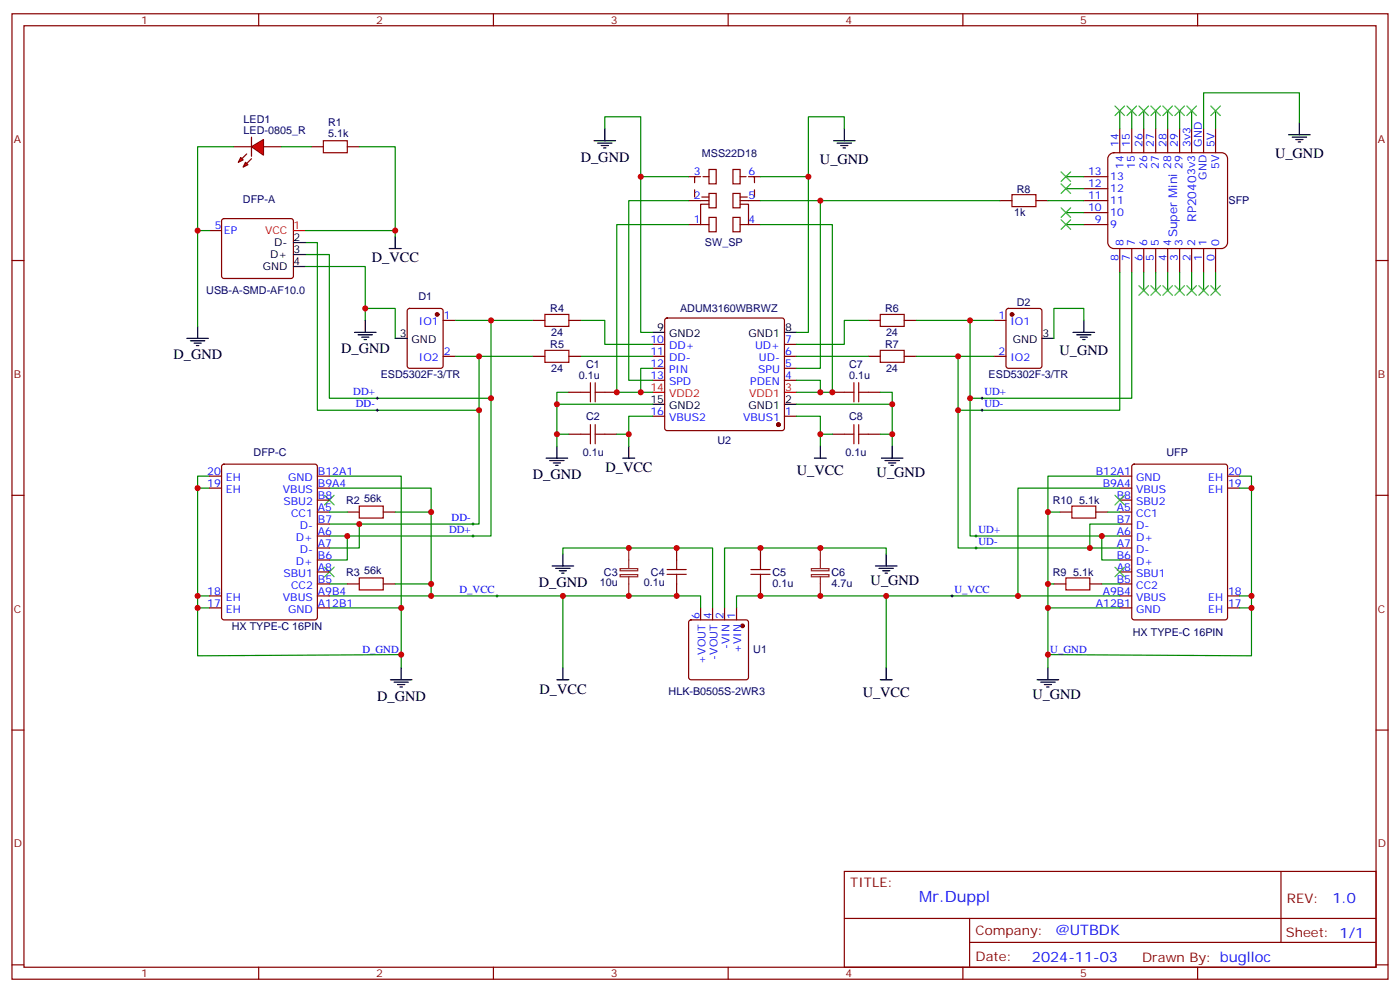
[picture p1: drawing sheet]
<svg xmlns="http://www.w3.org/2000/svg" width="412mm" height="292mm" viewBox="0 0 412 292" stroke-linecap="round" stroke-linejoin="round" font-family="sans-serif">
<g fill="none" stroke="#870000" stroke-width=".35">
<path d="M3.5 4.1h405.4v284.3h-405.4zM7.1 7.6h398.2v277.3h-398.2zM76.2 4.1v3.5M145.3 4.1v3.5M214.5 4.1v3.5M283.6 4.1v3.5M352.8 4.1v3.5M329.8 37.9v7.1M333.4 37.9v7.1M336.9 37.9v7.1M340.4 37.9v7.1M344 37.9v7.1"/>
<path d="M347.5 37.9v7.1M351 37.9v7.1M354.5 37.9v7.1M358.1 37.9v7.1M202.8 59.1h6M202.8 52h3.6M208.8 57h2.2v4.2h-2.2zM208.8 49.9h2.2v4.3h-2.2zM215.9 49.9h2.1v4.3h-2.1zM215.9 57h2.1v4.2h-2.1zM218 59.1h6M220.5 52h3.5"/>
<path d="M294.6 59.1h3.5M305.2 59.1h3.5M319.3 59.1h7M319.3 52h7M319.3 55.6h7M326.9 45.5l1.2-.5h31.7a1.76 1.76 0 0 1 1.8 1.7v24.7a1.89 1.89 0 0 1-1.8 1.8h-31.7a1.89 1.89 0 0 1-1.8-1.8v-24.7zM3.5 76.7h3.6M61.7 67.9h3.6M65.5 64.6l.5-.2h19.7l.5 .2 .2 .5v16.2l-.2 .5-.5 .2h-19.7l-.5-.2-.2-.5v-16.2zM202.8 66.1h3.6M208.8 64h2.2v4.3h-2.2zM208.8 60.1h-2.4v6h2.4"/>
<path d="M215.9 64h2.1v4.3h-2.1zM218 60.1h2.5v6h-2.5M220.5 66.1h3.5M319.3 66.1h7M319.3 62.6h7M329.8 73.2v7.1M333.4 73.2v7.1M336.9 73.2v7.1M340.4 73.2v7.1M344 73.2v7.1M347.5 73.2v7.1M351 73.2v7.1"/>
<path d="M354.5 73.2v7.1M358.1 73.2v7.1M405.3 76.7h3.6M120.2 91l.4-.2h9.2l.7 .5v16.5l-.4 .6-9.5 .1-.6-.5-.1-16.5zM130.5 94.4h3.6M157 94.4h3.5M167.6 94.4h3.5M196 93.9l.5-.2h33.9l.5 .2 .2 .5v31.7l-.3 .5-.4 .2h-33.9l-.5-.2-.2-.5v-31.7zM255.8 94.4h3.5M266.3 94.4h3.6M292.8 94.4h3.5M296.6 91l.4-.2h9.2l.7 .5v16.5l-.4 .6-9.5 .1-.6-.5-.1-16.5z"/>
<path d="M130.5 105h3.6M157 105h3.5M167.6 105h3.5M167.6 115.5h3.5M178.2 115.5h3.5M192.3 112h3.5M192.3 108.5h3.5M192.3 105h3.5M192.3 101.4h3.5M231.1 112h3.5M231.1 108.5h3.5M231.1 105h3.5"/>
<path d="M231.1 101.4h3.5M245.2 115.5h3.5M255.8 105h3.5M255.8 115.5h3.5M266.3 105h3.6M292.8 105h3.5M65.5 136.9l.5-.2h26.8l.6 .4 .1 44.8-.5 .6-27 .1-.7-.5v-44.7zM167.6 127.9h3.5M178.2 127.9h3.5M192.3 122.6h3.5M231.1 122.6h3.5M245.2 127.9h3.5"/>
<path d="M255.8 127.9h3.5M333.6 136.9l.5-.2h26.8l.6 .4 .1 44.8-.5 .6-27 .1-.7-.5v-44.7zM3.5 145.9h3.6M61.7 143.8h3.6M61.7 140.2h3.6M93.5 143.8h3.5M93.5 140.2h3.5M93.5 154.3h3.5M93.5 147.3h3.5M93.5 150.8h3.5M93.5 157.9h3.5M102.3 150.8h3.5"/>
<path d="M112.9 150.8h3.5M312.2 150.8h3.5M322.8 150.8h3.5M329.8 143.8h3.6M329.8 140.2h3.6M329.8 154.3h3.6M329.8 147.3h3.6M329.8 150.8h3.6M329.8 157.9h3.6M361.6 143.8h3.5M361.6 140.2h3.5M405.3 145.9h3.6"/>
<path d="M61.7 175.5h3.6M61.7 179h3.6M93.5 175.5h3.5M93.5 179h3.5M93.5 172h3.5M93.5 164.9h3.5M93.5 161.4h3.5M93.5 168.5h3.5M102.3 172h3.5M112.9 172h3.5M199.3 161.4v3.5M199.3 172v3.5"/>
<path d="M206.4 179v3.6M209.9 179v3.6M213.4 179v3.6M217 179v3.6M224 161.4v3.5M224 172v3.5M310.4 172h3.6M321 172h3.6M329.8 175.5h3.6M329.8 179h3.6M329.8 172h3.6M329.8 164.9h3.6"/>
<path d="M329.8 161.4h3.6M329.8 168.5h3.6M361.6 175.5h3.5M361.6 179h3.5M203.1 182.8l.5-.2h16.2l.5 .2 .2 .5v16.2l-.2 .5-.5 .2h-16.2l-.5-.2-.3-.5v-16.2zM3.5 215h3.6M405.3 215h3.6M248.7 256.6h156.6v28.3h-156.6zM377.3 256.7v20.8M248.7 270.5h156.5M285.6 277.5h119.6M285.6 270.5v14.1"/>
<path d="M3.5 284.2h3.6M76.2 284.9v3.5M145.3 284.9v3.5M214.5 284.9v3.5M283.6 284.9v3.5M352.8 284.9v3.5M405.3 284.2h3.6"/>
</g>
<g fill="none" stroke="#000" stroke-width=".35">
<path d="M178.2 37.9v3.6M248.7 37.9v3.6M379.6 39.7h6.3M382.8 36.2v3.5M175 41.5h6.3M176 42.2h4.3M177.1 42.9h2.1M177.8 43.6h.7M245.5 41.5h6.4M246.6 42.2h4.2M247.6 42.9h2.2M248.4 43.6h.7"/>
<path d="M380.6 40.4h4.3M381.7 41.1h2.1M382.4 41.8h.7M86.4 71.4h3.6M86.4 75h3.6M86.4 78.5h3.6M114.7 73.2h3.5M116.4 69.7v3.5M55 99.7h6.4M58.2 96.1v3.6M104.4 97.9h6.4M105.5 98.6h4.2"/>
<path d="M106.5 99.3h2.2M107.6 94.4v3.5M116.4 99.7h3.5M192.3 97.9h3.5M231.1 97.9h3.5M306.9 99.7h3.5M316.1 97.9h6.3M317.1 98.6h4.3M318.2 99.3h2.1M319.3 94.4v3.5M56.1 100.4h4.2M57.1 101.1h2.2"/>
<path d="M57.9 101.8h.7M107.2 100h.7M192.3 119.1h3.5M231.1 119.1h3.5M318.9 100h.7M160.9 134.9h6.3M161.9 135.6h4.3M163 136.3h2.1M163.7 137.1h.7M164 131.4v3.5M183.4 134.9h3.6M185.2 131.4v3.5"/>
<path d="M239.9 134.9h3.5M241.7 131.4v3.5M259.6 134.9h6.4M260.7 135.6h4.2M261.8 136.3h2.1M262.5 137.1h.7M262.8 131.4v3.5M162.6 166.7h6.4M163.7 167.4h4.2M164.7 168.1h2.2M165.5 168.8h.7M165.8 163.2v3.5"/>
<path d="M257.9 166.7h6.3M258.9 167.4h4.3M260 168.1h2.1M260.7 168.8h.7M261.1 163.2v3.5M118.2 196.7v3.5M165.8 196.7v3.5M261.1 196.7v3.5M308.7 196.7v3.5M115 200.2h6.4M116.1 200.9h4.2M117.1 201.6h2.1"/>
<path d="M117.8 202.3h.7M164 200.2h3.6M259.3 200.2h3.5M305.5 200.2h6.4M306.6 200.9h4.2M307.6 201.6h2.1M308.3 202.3h.7"/>
</g>
<path d="M86.4 67.9h3.6M192.3 115.5h3.5M231.1 115.5h3.5" fill="none" stroke="#f00" stroke-width=".35"/>
<g fill="#870000" stroke="#870000" stroke-width=".35">
<circle cx="229.3" cy="125.1" r=".53"/>
<circle cx="218.7" cy="184.3" r=".53"/>
<circle cx="298.1" cy="92.6" r=".53"/>
<circle cx="128.8" cy="92.6" r=".53"/>
</g>
<path d="M208.8 58h-4.2v-6h4.2M218 58h4.2v-6h-4.2" fill="none" stroke="#870000" stroke-width=".35" stroke-dasharray="2.1 2.1"/>
<g fill="none" stroke="#a10000" stroke-width=".35">
<path d="M298.1 57.3h7.1v3.6h-7.1zM160.5 92.6h7.1v3.5h-7.1zM259.3 92.6h7v3.5h-7zM160.5 103.2h7.1v3.5h-7.1zM171.1 115.5h2.8M173.9 112.7v5.7M175.3 115.5h2.9M175.3 112.7v5.7M248.7 115.5h2.8M251.5 112.7v5.7M252.9 115.5h2.9M252.9 112.7v5.7"/>
<path d="M259.3 103.2h7v3.5h-7zM171.1 127.9h2.8M173.9 125.1v5.6M175.3 127.9h2.9M175.3 125.1v5.6M248.7 127.9h2.8M251.5 125.1v5.6M252.9 125.1v5.6M252.9 127.9h2.9M105.8 149h7.1v3.6h-7.1zM315.7 149h7.1v3.6h-7.1zM105.8 170.2h7.1v3.5h-7.1z"/>
<path d="M196.5 169.2h5.6M196.5 167.7h5.6M199.3 164.9v2.8M199.3 169.2v2.8M221.2 169.2h5.6M221.2 167.7h5.6M224 164.9v2.8M224 169.2v2.8M314 170.2h7v3.5h-7z"/>
</g>
<g fill="none" stroke="#008700" stroke-width=".35">
<path d="M178.2 37.9v-3.5h10.5v17.6M248.7 37.9v-3.5h-10.6v17.6M382.8 36.2v-8.9h-28.3v10.6M202.8 52h-14.1v45.9h3.6M202.8 59.1h-17.6v52.9h7.1M224 59.1h17.7v49.4h-7.1M224 52h14.1v45.9h-3.5M241.7 59.1h52.9M61.7 67.9h-3.5v28.2M90 71.4h3.5v49.4h47.6M90 75h7v42.3h47.6M90 78.5h17.6v12.3"/>
<path d="M90 67.9h26.4v1.8M202.8 66.1h-21.1v49.4h10.6M224 66.1h21.2v49.4h-10.6M107.6 94.4v-3.6h8.8v8.9M134.1 94.4h22.9M144.6 94.4v63.5h-47.6M171.1 94.4h7.1v7h14.1M255.8 94.4h-7.1v7h-14.1M269.9 94.4h22.9M319.3 94.4v-3.6h-8.9v8.9M329.8 80.3v40.5h-47.6M333.4 80.3v37h-47.6"/>
<path d="M134.1 105h22.9M141.1 105v49.3h-44.1M167.6 115.5h-3.6v3.6M171.1 105h21.2M192.3 119.1h-28.3v12.3M192.3 108.5h-3.6v7M234.6 119.1h28.2v12.3M234.6 112h7.1v3.5M234.6 105h21.2M259.3 115.5h3.5v3.6M269.9 105h22.9M164 127.9h3.6"/>
<path d="M181.7 127.9h3.5M192.3 122.6h-7.1v8.8M234.6 122.6h7.1v8.8M241.7 127.9h3.5M259.3 127.9h3.5M58.2 143.8h3.5M61.7 140.2h-3.5v52.9l60-.3M97 143.8h30v31.7M97 140.2h21.2v38.8h-21.2M97 150.8h5.3M102.3 157.9v7h-5.3M105.8 154.3v7.1h-8.8"/>
<path d="M116.4 150.8h10.6M308.7 150.8h3.5M324.6 157.9v7h5.2M326.3 150.8h3.5M329.8 140.2h-21.1v38.8h21.1M329.8 154.3h-8.8v7.1h8.8M329.8 143.8h-29.9v31.7M365.1 140.2h3.6v52.9l-60-.3M365.1 143.8h3.6M58.2 175.5h3.5M58.2 179h3.5M97 175.5h109.4v3.5"/>
<path d="M97 172h5.3M116.4 172h10.6M118.2 179v17.7M165.8 163.2v-1.8h44.1v17.6M165.8 175.5v21.2M261.1 163.2v-1.8h-47.7v17.6M261.1 175.5v21.2M308.7 172h1.7M308.7 179v17.7M324.6 172h5.2M329.8 175.5h-112.8v3.5M365.1 175.5h3.6"/>
<path d="M365.1 179h3.6"/>
</g>
<path d="M95.6 145.9l2.8 2.8M98.4 145.9l-2.8 2.8M328.4 145.9l2.9 2.8M331.3 145.9l-2.9 2.8M95.6 167l2.8 2.9M98.4 167l-2.8 2.9M328.4 167l2.9 2.9M331.3 167l-2.9 2.9" fill="none" stroke="#3c3" stroke-width=".35"/>
<path d="M182.7 167.5h5.2v.6h-5.2zM182.7 169.2h5.2v.7h-5.2zM185.2 161.4v6M185.2 169.9v5.6M239 167.5h5.2v.6h-5.2zM239 169.2h5.2v.7h-5.2zM241.7 161.4v6M241.7 169.9v5.6" fill="none" stroke="#8c2424" stroke-width=".35"/>
<g fill="none" stroke="#000" stroke-width=".29">
<path d="M110.8 117.3h.7M111.1 116.9v.8M110.8 120.8h.7M111.1 120.5v.7M139 157.9h.7M139 154.3h.7M139.3 154v.7M139.3 157.5v.7M287.2 157.9h.7M287.5 157.5v.7M146 175.5h.8M146.4 175.2v.7"/>
<path d="M280.1 175.5h.7M280.5 175.2v.7M287.2 161.4h.7M287.5 161v.7M117.8 193.1h.7M118.2 192.8v.7M308.3 193.1h.7M308.7 192.8v.7"/>
</g>
<g fill="#f00" stroke="#870000" stroke-width=".35">
<path d="M74.1 43.2l3.5-2.1v4.6z"/>
<path d="M74.1 40.4v5.6z"/>
</g>
<g fill="#870000" stroke="#870000" stroke-width=".35">
<path d="M74.1 46.7l-1.4 1.5z"/>
<path d="M71.3 46.7l1.4-1.4z"/>
</g>
<g fill="#f00" stroke="#870000" stroke-width=".35">
<path d="M72.3 47.8l.7 .7-1.4 .7z"/>
<path d="M70.9 46.4l.7 .7-1.4 .7z"/>
</g>
<path d="M68.8 43.2h5.3M77.6 43.2h5.3M91.7 43.2h3.5M102.3 43.2h3.5" fill="none" stroke="#870000" stroke-width=".35"/>
<g fill="none" stroke="#008700" stroke-width=".35">
<path d="M329.8 32.6v5.3M333.4 32.6v5.3M336.9 32.6v5.3M340.4 32.6v5.3M344 32.6v5.3M347.5 32.6v5.3M351 32.6v5.3M358.1 32.6v5.3M68.8 43.2h-10.6v24.7M82.9 43.2h8.8M105.8 43.2h10.6v24.7M308.7 59.1h10.6"/>
<path d="M314 52h5.3M314 55.6h5.3M314 62.6h5.3M314 66.1h5.3M285.8 94.4v63.5h44M336.9 80.3v5.2M340.4 80.3v5.2M344 80.3v5.2M347.5 80.3v5.2M351 80.3v5.2M354.5 80.3v5.2M358.1 80.3v5.2"/>
<path d="M282.2 105v56.4h38.8"/>
</g>
<path d="M95.2 41.5h7.1v3.5h-7.1z" fill="none" stroke="#a10000" stroke-width=".35"/>
<path d="M288.9 117.3h.7M289.3 116.9v.8M288.9 120.8h.7M289.3 120.5v.7" fill="none" stroke="#000" stroke-width=".29"/>
<g fill="none" stroke="#3c3" stroke-width=".35">
<path d="M328.4 31.2l2.9 2.8M331.3 31.2l-2.9 2.8M332 31.2l2.8 2.8M334.8 31.2l-2.8 2.8M335.5 31.2l2.8 2.8M338.3 31.2l-2.8 2.8M339 31.2l2.8 2.8M341.8 31.2l-2.8 2.8M342.5 31.2l2.9 2.8M345.4 31.2l-2.9 2.8M346.1 31.2l2.8 2.8M348.9 31.2l-2.8 2.8"/>
<path d="M349.6 31.2l2.8 2.8M352.4 31.2l-2.8 2.8M356.7 31.2l2.8 2.8M359.5 31.2l-2.8 2.8M312.6 54.2l2.8 2.8M312.6 50.6l2.8 2.8M315.4 54.2l-2.8 2.8M315.4 50.6l-2.8 2.8M312.6 61.2l2.8 2.8M312.6 64.7l2.8 2.9M315.4 64.7l-2.8 2.9M315.4 61.2l-2.8 2.8"/>
<path d="M335.5 84.1l2.8 2.9M338.3 84.1l-2.8 2.9M339 84.1l2.8 2.9M341.8 84.1l-2.8 2.9M342.5 84.1l2.9 2.9M345.4 84.1l-2.9 2.9M346.1 84.1l2.8 2.9M348.9 84.1l-2.8 2.9M349.6 84.1l2.8 2.9M352.4 84.1l-2.8 2.9M353.1 84.1l2.9 2.9M356 84.1l-2.9 2.9"/>
<path d="M356.7 84.1l2.8 2.9M359.5 84.1l-2.8 2.9"/>
</g>
<g fill="#c00">
<circle cx="224" cy="175.5" r=".88"/>
<circle cx="241.7" cy="175.5" r=".88"/>
<circle cx="262.8" cy="127.9" r=".88"/>
<circle cx="308.7" cy="179" r=".88"/>
<circle cx="245.2" cy="115.5" r=".88"/>
<circle cx="241.7" cy="115.5" r=".88"/>
<circle cx="262.8" cy="119.1" r=".88"/>
<circle cx="241.7" cy="59.1" r=".88"/>
<circle cx="299.9" cy="175.5" r=".88"/>
<circle cx="368.7" cy="143.8" r=".88"/>
<circle cx="368.7" cy="175.5" r=".88"/>
<circle cx="368.7" cy="179" r=".88"/>
<circle cx="308.7" cy="172" r=".88"/>
<circle cx="308.7" cy="150.8" r=".88"/>
<circle cx="224" cy="161.4" r=".88"/>
<circle cx="241.7" cy="161.4" r=".88"/>
<circle cx="261.1" cy="175.5" r=".88"/>
<circle cx="308.7" cy="192.8" r=".88"/>
<circle cx="238.1" cy="52" r=".88"/>
<circle cx="188.7" cy="52" r=".88"/>
<circle cx="118.2" cy="192.8" r=".88"/>
<circle cx="165.8" cy="175.5" r=".88"/>
<circle cx="58.2" cy="179" r=".88"/>
<circle cx="58.2" cy="175.5" r=".88"/>
<circle cx="58.2" cy="143.8" r=".88"/>
<circle cx="127" cy="175.5" r=".88"/>
<circle cx="105.8" cy="154.3" r=".88"/>
<circle cx="164" cy="119.1" r=".88"/>
<circle cx="181.7" cy="115.5" r=".88"/>
<circle cx="118.2" cy="179" r=".88"/>
<circle cx="164" cy="127.9" r=".88"/>
<circle cx="185.2" cy="175.5" r=".88"/>
<circle cx="199.3" cy="175.5" r=".88"/>
<circle cx="185.2" cy="161.4" r=".88"/>
<circle cx="199.3" cy="161.4" r=".88"/>
<circle cx="185.2" cy="127.9" r=".88"/>
<circle cx="241.7" cy="127.9" r=".88"/>
<circle cx="188.7" cy="115.5" r=".88"/>
<circle cx="127" cy="150.8" r=".88"/>
<circle cx="127" cy="172" r=".88"/>
<circle cx="58.2" cy="67.9" r=".88"/>
<circle cx="116.4" cy="67.9" r=".88"/>
<circle cx="285.8" cy="94.4" r=".88"/>
<circle cx="324.6" cy="157.9" r=".88"/>
<circle cx="321" cy="161.4" r=".88"/>
<circle cx="282.2" cy="105" r=".88"/>
<circle cx="285.8" cy="117.3" r=".88"/>
<circle cx="282.2" cy="120.8" r=".88"/>
<circle cx="141.1" cy="120.8" r=".88"/>
<circle cx="102.3" cy="157.9" r=".88"/>
<circle cx="144.6" cy="117.3" r=".88"/>
<circle cx="107.6" cy="90.8" r=".88"/>
<circle cx="141.1" cy="105" r=".88"/>
<circle cx="144.6" cy="94.4" r=".88"/>
</g>
<text font-size="4.6" fill="#00f" x="270.8" y="265.7">Mr.Duppl</text>
<g font-size="4.2">
<text x="171.1" y="47.6">D_GND</text>
<text x="375.6" y="46.4">U_GND</text>
<text x="241.5" y="48.2">U_GND</text>
<text x="109.6" y="77.3">D_VCC</text>
<text x="51.1" y="105.8">D_GND</text>
<text x="100.5" y="104.1">D_GND</text>
<text x="312.1" y="104.6">U_GND</text>
<text x="157" y="141.1">D_GND</text>
<text x="178.3" y="139">D_VCC</text>
<text x="234.7" y="139.9">U_VCC</text>
<text x="258.2" y="140.6">U_GND</text>
<text x="158.7" y="172.9">D_GND</text>
<text x="256.5" y="172.3">U_GND</text>
<text x="111.1" y="206.4">D_GND</text>
<text x="158.9" y="204.3">D_VCC</text>
<text x="254.1" y="205.1">U_VCC</text>
<text x="304.1" y="205.8">U_GND</text>
</g>
<g font-size="4.2" fill="#00f">
<text x="392.5" y="265.9">1.0</text>
<text x="310.9" y="275.5">@UTBDK</text>
<text x="304" y="283.3">2024-11-03</text>
</g>
<g font-size="3.9" fill="#800">
<text x="250.5" y="261.2">TITLE:</text>
<text x="379.1" y="265.9">REV:</text>
<text x="287.4" y="275.4">Company:</text>
<text x="378.7" y="276">Sheet: 1/1</text>
<text x="287.4" y="283.1">Date:</text>
<text x="336.4" y="283.2">Drawn By: buglloc</text>
</g>
<g font-size="3.5" fill="#00f">
<text x="352.4" y="65.3" transform="rotate(-90 352.4 65.3)">RP20403v3</text>
<text x="346.7" y="69.9" transform="rotate(-90 346.7 69.9)">Super Mini</text>
</g>
<g font-size="3.2" fill="#800">
<text x="41.6" y="7.1">1</text>
<text x="110.8" y="7.1">2</text>
<text x="179.9" y="7.1">3</text>
<text x="249.1" y="7.1">4</text>
<text x="318.2" y="7.1">5</text>
<text x="4.1" y="42.2">A</text>
<text x="405.9" y="42.2">A</text>
<text x="4.1" y="111.3">B</text>
<text x="405.9" y="111.3">B</text>
<text x="4.1" y="180.4">C</text>
<text x="405.9" y="180.4">C</text>
<text x="4.1" y="249.6">D</text>
<text x="405.9" y="249.6">D</text>
<text x="41.6" y="287.9">1</text>
<text x="110.8" y="287.9">2</text>
<text x="179.9" y="287.9">3</text>
<text x="249.1" y="287.9">4</text>
<text x="318.2" y="287.9">5</text>
</g>
<g font-size="3.2" fill="#000080">
<text x="71.7" y="39.3">LED-0805_R</text>
<text x="71.7" y="36.2">LED1</text>
<text x="96.7" y="40.4">5.1k</text>
<text x="96.7" y="37.2">R1</text>
<text x="206.8" y="46.1">MSS22D18</text>
<text x="71.5" y="59.8">DFP-A</text>
<text x="299.5" y="56.7">R8</text>
<text x="298.7" y="63.8">1k</text>
<text x="361.9" y="60.2">SFP</text>
<text x="207.7" y="72.5">SW_SP</text>
<text x="60.8" y="86.7">USB-A-SMD-AF10.0</text>
<text x="123.3" y="88.4">D1</text>
<text x="162.1" y="92">R4</text>
<text x="200.3" y="92">ADUM3160WBRWZ</text>
<text x="260.7" y="92">R6</text>
<text x="299.5" y="90.2">D2</text>
<text x="162.3" y="99.1">24</text>
<text x="261" y="99.1">24</text>
<text x="162.1" y="102.5">R5</text>
<text x="260.7" y="102.6">R7</text>
<text x="112.2" y="111.4">ESD5302F-3/TR</text>
<text x="162.3" y="109.5">24</text>
<text x="170.6" y="111.7">0.1u</text>
<text x="172.7" y="108.5">C1</text>
<text x="250.1" y="111.7">0.1u</text>
<text x="250.1" y="108.5">C7</text>
<text x="261" y="109.7">24</text>
<text x="291.2" y="111.4">ESD5302F-3/TR</text>
<text x="172.7" y="123.8">C2</text>
<text x="250.1" y="123.7">C8</text>
<text x="211.3" y="130.8">U2</text>
<text x="74.7" y="134.3">DFP-C</text>
<text x="171.7" y="134.3">0.1u</text>
<text x="249" y="134.3">0.1u</text>
<text x="343.6" y="134.3">UFP</text>
<text x="102" y="148.4">R2</text>
<text x="107.3" y="148">56k</text>
<text x="310.1" y="148.5">R10</text>
<text x="317.9" y="148.4">5.1k</text>
<text x="102" y="169.6">R3</text>
<text x="107.3" y="169.2">56k</text>
<text x="176.7" y="172.7">10u</text>
<text x="177.9" y="169.5">C3</text>
<text x="189.6" y="172.7">0.1u</text>
<text x="191.7" y="169.5">C4</text>
<text x="227.5" y="172.8">0.1u</text>
<text x="227.5" y="169.6">C5</text>
<text x="244.9" y="172.8">4.7u</text>
<text x="244.9" y="169.6">C6</text>
<text x="310.1" y="169.6">R9</text>
<text x="316.1" y="169.6">5.1k</text>
<text x="68.3" y="185.5">HX TYPE-C 16PIN</text>
<text x="333.7" y="187.3">HX TYPE-C 16PIN</text>
<text x="221.9" y="192.4">U1</text>
<text x="196.9" y="204.8">HLK-B0505S-2WR3</text>
</g>
<g font-size="3.2" fill="#00f">
<text x="329.5" y="43.2" transform="rotate(-90 329.5 43.2)">14</text>
<text x="332.8" y="43.2" transform="rotate(-90 332.8 43.2)">15</text>
<text x="336.5" y="43.2" transform="rotate(-90 336.5 43.2)">26</text>
<text x="339.9" y="43.2" transform="rotate(-90 339.9 43.2)">27</text>
<text x="343.6" y="43.2" transform="rotate(-90 343.6 43.2)">28</text>
<text x="347" y="43.2" transform="rotate(-90 347 43.2)">29</text>
<text x="350.7" y="43.2" transform="rotate(-90 350.7 43.2)">3v3</text>
<text x="354" y="43.2" transform="rotate(-90 354 43.2)">GND</text>
<text x="357.7" y="43.2" transform="rotate(-90 357.7 43.2)">5V</text>
<text x="204.4" y="51.7">3</text>
<text x="220.5" y="51.7">6</text>
<text x="320.5" y="51.7">13</text>
<text x="327" y="53.1">13</text>
<text x="330.9" y="49.7" transform="rotate(-90 330.9 49.7)">14</text>
<text x="334.3" y="49.7" transform="rotate(-90 334.3 49.7)">15</text>
<text x="338" y="49.7" transform="rotate(-90 338 49.7)">26</text>
<text x="341.3" y="49.7" transform="rotate(-90 341.3 49.7)">27</text>
<text x="345" y="49.7" transform="rotate(-90 345 49.7)">28</text>
<text x="348.4" y="49.7" transform="rotate(-90 348.4 49.7)">29</text>
<text x="355.4" y="53" transform="rotate(-90 355.4 53)">GND</text>
<text x="359.1" y="49.9" transform="rotate(-90 359.1 49.9)">5V</text>
<text x="204.4" y="58.7">2</text>
<text x="220.5" y="58.7">5</text>
<text x="320.5" y="58.7">11</text>
<text x="320.5" y="55.2">12</text>
<text x="327" y="56.6">12</text>
<text x="204.4" y="65.8">1</text>
<text x="220.5" y="65.8">4</text>
<text x="320.5" y="62.3">10</text>
<text x="322.5" y="65.8">9</text>
<text x="327" y="63.7">10</text>
<text x="327" y="60.1">11</text>
<text x="63.2" y="67.6">5</text>
<text x="66" y="69">EP</text>
<text x="327" y="67.2">9</text>
<text x="329.5" y="77" transform="rotate(-90 329.5 77)">8</text>
<text x="330.9" y="72.5" transform="rotate(-90 330.9 72.5)">8</text>
<text x="332.8" y="77" transform="rotate(-90 332.8 77)">7</text>
<text x="334.3" y="72.5" transform="rotate(-90 334.3 72.5)">7</text>
<text x="336.5" y="77" transform="rotate(-90 336.5 77)">6</text>
<text x="338" y="72.5" transform="rotate(-90 338 72.5)">6</text>
<text x="339.9" y="77" transform="rotate(-90 339.9 77)">5</text>
<text x="341.3" y="72.5" transform="rotate(-90 341.3 72.5)">5</text>
<text x="343.6" y="77" transform="rotate(-90 343.6 77)">4</text>
<text x="345" y="72.5" transform="rotate(-90 345 72.5)">4</text>
<text x="347" y="77" transform="rotate(-90 347 77)">3</text>
<text x="348.4" y="72.5" transform="rotate(-90 348.4 72.5)">3</text>
<text x="350.7" y="77" transform="rotate(-90 350.7 77)">2</text>
<text x="352.1" y="72.5" transform="rotate(-90 352.1 72.5)">2</text>
<text x="354" y="77" transform="rotate(-90 354 77)">1</text>
<text x="355.4" y="72.5" transform="rotate(-90 355.4 72.5)">1</text>
<text x="357.7" y="77" transform="rotate(-90 357.7 77)">0</text>
<text x="359.1" y="72.5" transform="rotate(-90 359.1 72.5)">0</text>
<text x="123.4" y="95.8">IO1</text>
<text x="130.7" y="94">1</text>
<text x="294.1" y="94">1</text>
<text x="297.6" y="95.8">IO1</text>
<text x="191.6" y="101.1">10</text>
<text x="231.2" y="101.1">7</text>
<text x="123.4" y="106.4">IO2</text>
<text x="130.7" y="104.6">2</text>
<text x="191.6" y="104.6">11</text>
<text x="197.1" y="106.4">DD-</text>
<text x="197.1" y="102.8">DD+</text>
<text x="222.4" y="102.8">UD+</text>
<text x="223.6" y="106.4">UD-</text>
<text x="231.2" y="104.6">6</text>
<text x="294.1" y="104.6">2</text>
<text x="297.6" y="106.4">IO2</text>
<text x="191.6" y="111.7">13</text>
<text x="191.6" y="108.1">12</text>
<text x="197.1" y="113.4">SPD</text>
<text x="197.1" y="109.9">PIN</text>
<text x="221" y="113.4">PDEN</text>
<text x="223.4" y="109.9">SPU</text>
<text x="231.2" y="108.1">5</text>
<text x="231.2" y="111.7">4</text>
<text x="104.1" y="116.4">DD+</text>
<text x="104.8" y="119.9">DD-</text>
<text x="290" y="119.9">UD-</text>
<text x="290" y="116.4">UD+</text>
<text x="191.6" y="122.2">16</text>
<text x="197.1" y="124">VBUS2</text>
<text x="218.9" y="124">VBUS1</text>
<text x="231.2" y="122.2">1</text>
<text x="61.1" y="143.4">19</text>
<text x="61.1" y="139.9">20</text>
<text x="66.6" y="141.6">EH</text>
<text x="84.9" y="141.6">GND</text>
<text x="93.7" y="143.4">B9A4</text>
<text x="93.7" y="139.9">B12A1</text>
<text x="322.8" y="139.9">B12A1</text>
<text x="324.8" y="143.4">B9A4</text>
<text x="334.7" y="141.6">GND</text>
<text x="355.9" y="141.6">EH</text>
<text x="361.8" y="143.4">19</text>
<text x="361.8" y="139.9">20</text>
<text x="66.6" y="145.2">EH</text>
<text x="83.3" y="145.2">VBUS</text>
<text x="83.5" y="148.7">SBU2</text>
<text x="93.7" y="146.9">B8</text>
<text x="329" y="146.9">B8</text>
<text x="334.7" y="148.7">SBU2</text>
<text x="334.7" y="145.2">VBUS</text>
<text x="355.9" y="145.2">EH</text>
<text x="85.7" y="152.2">CC1</text>
<text x="88.3" y="155.8">D-</text>
<text x="93.7" y="154">B7</text>
<text x="93.7" y="150.5">A5</text>
<text x="133" y="153.5">DD-</text>
<text x="329" y="154">B7</text>
<text x="329" y="150.5">A5</text>
<text x="334.7" y="155.8">D-</text>
<text x="334.7" y="152.2">CC1</text>
<text x="87.1" y="159.3">D+</text>
<text x="93.7" y="157.5">A6</text>
<text x="93.7" y="161">A7</text>
<text x="132.3" y="157">DD+</text>
<text x="288.2" y="160.5">UD-</text>
<text x="288.2" y="157">UD+</text>
<text x="329" y="157.5">A6</text>
<text x="329" y="161">A7</text>
<text x="334.7" y="159.3">D+</text>
<text x="87.1" y="166.3">D+</text>
<text x="88.3" y="162.8">D-</text>
<text x="93.7" y="164.6">B6</text>
<text x="329" y="164.6">B6</text>
<text x="334.7" y="166.3">D+</text>
<text x="334.7" y="162.8">D-</text>
<text x="83.5" y="169.9">SBU1</text>
<text x="85.7" y="173.4">CC2</text>
<text x="93.7" y="171.6">B5</text>
<text x="93.7" y="168.1">A8</text>
<text x="329" y="171.6">B5</text>
<text x="329" y="168.1">A8</text>
<text x="334.7" y="173.4">CC2</text>
<text x="334.7" y="169.9">SBU1</text>
<text x="61.1" y="175.2">18</text>
<text x="61.1" y="178.7">17</text>
<text x="66.6" y="176.9">EH</text>
<text x="83.3" y="176.9">VBUS</text>
<text x="93.7" y="175.2">A9B4</text>
<text x="93.7" y="178.7">A12B1</text>
<text x="135.3" y="174.6">D_VCC</text>
<text x="281.2" y="174.6">U_VCC</text>
<text x="322.8" y="178.7">A12B1</text>
<text x="324.8" y="175.2">A9B4</text>
<text x="334.7" y="176.9">VBUS</text>
<text x="355.9" y="176.9">EH</text>
<text x="361.8" y="175.2">18</text>
<text x="361.8" y="178.7">17</text>
<text x="66.6" y="180.4">EH</text>
<text x="84.9" y="180.4">GND</text>
<text x="206" y="182.4" transform="rotate(-90 206 182.4)">6</text>
<text x="209.5" y="182.4" transform="rotate(-90 209.5 182.4)">4</text>
<text x="213.1" y="182.4" transform="rotate(-90 213.1 182.4)">2</text>
<text x="216.6" y="182.4" transform="rotate(-90 216.6 182.4)">1</text>
<text x="334.7" y="180.4">GND</text>
<text x="355.9" y="180.4">EH</text>
<text x="214.8" y="191.2" transform="rotate(-90 214.8 191.2)">-VIN</text>
<text x="106.7" y="192.3">D_GND</text>
<text x="207.8" y="195.4" transform="rotate(-90 207.8 195.4)">+VOUT</text>
<text x="211.3" y="194.3" transform="rotate(-90 211.3 194.3)">-VOUT</text>
<text x="218.4" y="192.3" transform="rotate(-90 218.4 192.3)">+VIN</text>
<text x="309.4" y="192.3">U_GND</text>
</g>
<g font-size="3.2" fill="#f00">
<text x="78.1" y="69">VCC</text>
<text x="86.4" y="67.6">1</text>
<text x="191.6" y="115.2">14</text>
<text x="197.1" y="116.9">VDD2</text>
<text x="220.7" y="116.9">VDD1</text>
<text x="231.2" y="115.2">3</text>
</g>
<g font-size="3.2">
<text x="86.4" y="71.1">2</text>
<text x="79.6" y="76">D+</text>
<text x="80.8" y="72.5">D-</text>
<text x="86.4" y="74.6">3</text>
<text x="77.4" y="79.6">GND</text>
<text x="86.4" y="78.1">4</text>
<text x="117.8" y="99.3">3</text>
<text x="121.2" y="101.1">GND</text>
<text x="193.6" y="97.5">9</text>
<text x="197.1" y="99.3">GND2</text>
<text x="220.5" y="99.3">GND1</text>
<text x="231.2" y="97.5">8</text>
<text x="298.3" y="101.1">GND</text>
<text x="307.1" y="99.3">3</text>
<text x="191.6" y="118.7">15</text>
<text x="231.2" y="118.7">2</text>
<text x="197.1" y="120.5">GND2</text>
<text x="220.5" y="120.5">GND1</text>
</g>
</svg>
